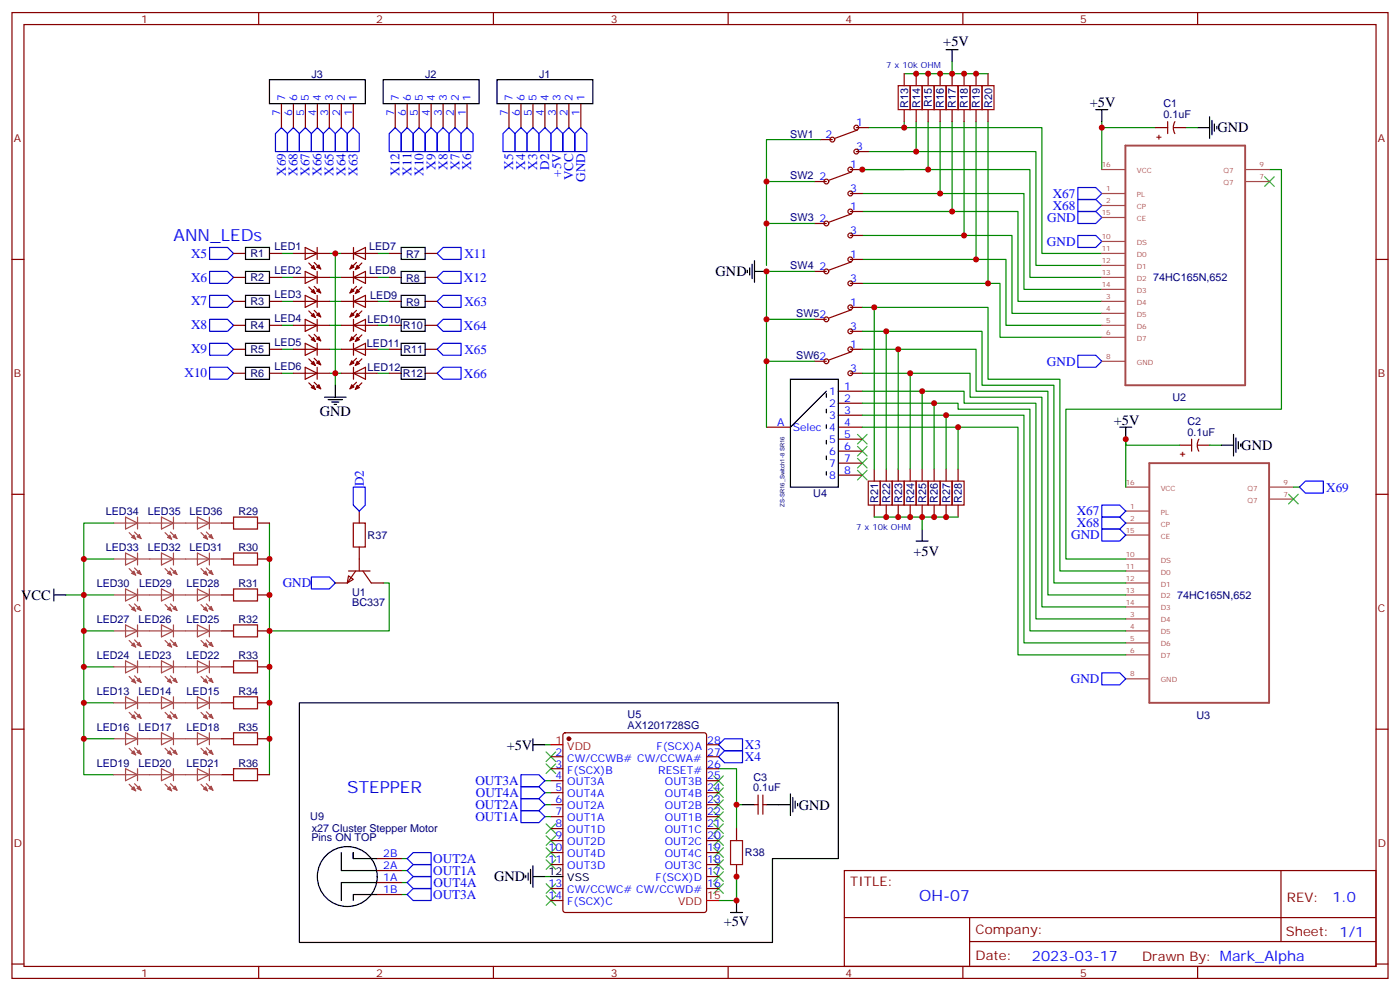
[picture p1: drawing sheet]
<svg xmlns="http://www.w3.org/2000/svg" width="412mm" height="292mm" viewBox="0 0 412 292" stroke-linecap="round" stroke-linejoin="round" font-family="sans-serif">
<g fill="none" stroke="#870000" stroke-width=".35">
<path d="M3.5 3.7h405.4v284.3h-405.4zM7.1 7.2h398.2v277.3h-398.2zM76.2 3.7v3.5M145.3 3.7v3.5M214.5 3.7v3.5M283.6 3.7v3.5M352.8 3.7v3.5M82.9 30.5v7.1M86.4 30.5v7.1M90 30.5v7.1M93.5 30.5v7.1M97 30.5v7.1"/>
<path d="M100.5 30.5v7.1M104.1 30.5v7.1M116.4 30.5v7.1M119.9 30.5v7.1M123.5 30.5v7.1M127 30.5v7.1M130.5 30.5v7.1M134.1 30.5v7.1M137.6 30.5v7.1M149.9 30.5v7.1M153.5 30.5v7.1M157 30.5v7.1"/>
<path d="M160.5 30.5v7.1M164 30.5v7.1M167.6 30.5v7.1M171.1 30.5v7.1M252.2 37.6h3.6M252.6 38.3l-6.7 2.4M266.3 21.7v3.5M266.3 32.3v3.5M269.9 21.7v3.5M269.9 32.3v3.5M273.4 21.7v3.5M273.4 32.3v3.5"/>
<path d="M276.9 21.7v3.5M276.9 32.3v3.5M280.5 21.7v3.5M280.5 32.3v3.5M284 21.7v3.5M284 32.3v3.5M287.5 21.7v3.5M287.5 32.3v3.5M291 21.7v3.5M291 32.3v3.5M340.4 37.6h3.6M344 35.8v3.5"/>
<path d="M345.7 37.6h3.5M346.1 35.8l-.5 1.8 .5 1.7M239.9 53.4h3.5M241.7 41.1h3.5M250.5 57h3.5M250.5 49.9h3.5M250.8 50.6l-6.7 2.5M252.2 44.6h3.6M3.5 76.4h3.6M68.8 74.6h3.5M79.4 74.6h3.5M86.4 74.6h7"/>
<path d="M89.9 72.8l3.5 1.8-3.5 1.8zM89.9 79.9l3.5 1.8-3.5 1.7zM91 77.4l1.9 2M92.5 77.3l2 1.9M93.4 72.8v3.6M93.4 79.9v3.5M93.5 74.6h3.5M100.5 74.6h3.5M104.1 74.6h7M104.1 72.8v3.6M104.1 79.9v3.5M104.1 74.6l3.6-1.8v3.6z"/>
<path d="M105 77.3l-1.9 1.9M106.6 77.4l-1.9 2M114.7 74.6h3.5M125.2 74.6h3.6M239.9 65.8h3.5M239.9 79.9h3.5M250.5 76.4h3.5M250.5 69.3h3.5M250.5 62.3h3.5M250.8 63l-6.7 2.4M250.8 77.1l-6.7 2.5M405.3 76.4h3.6"/>
<path d="M68.8 95.8h3.5M68.8 88.7h3.5M68.8 81.7h3.5M79.4 95.8h3.5M79.4 88.7h3.5M79.4 81.7h3.5M86.4 95.8h7M86.4 88.7h7M86.4 81.7h7M89.9 87l3.5 1.7-3.5 1.8zM89.9 94l3.5 1.8-3.5 1.7zM91 84.5l1.9 1.9"/>
<path d="M91 91.5l1.9 2M91 98.6l1.9 1.9M92.5 84.3l2 2M92.5 91.4l2 1.9M92.5 98.4l2 2M93.4 87v3.5M93.4 94v3.5M93.5 95.8h3.5M93.5 88.7h3.5M93.5 81.7h3.5M100.5 95.8h3.5M100.5 88.7h3.5"/>
<path d="M100.5 81.7h3.5M104.1 95.8h7M104.1 88.7h7M104.1 81.7h7M104.1 87v3.5M104.1 94v3.5M104.1 81.7l3.6-1.8v3.5zM104.1 88.7l3.6-1.7v3.5zM104.1 95.8l3.6-1.8v3.5zM105 98.4l-1.9 2M105 91.4l-1.9 1.9M105 84.3l-1.9 2"/>
<path d="M106.6 98.6l-1.9 1.9M106.6 91.5l-1.9 2M106.6 84.5l-1.9 1.9M114.7 95.8h3.5M114.7 88.7h3.5M114.7 81.7h3.5M125.2 95.8h3.6M125.2 88.7h3.6M125.2 81.7h3.6M239.9 94h3.5M250.5 83.4h3.5M250.5 97.5h3.5"/>
<path d="M250.5 90.5h3.5M250.8 91.2l-6.7 2.5M68.8 109.9h3.5M68.8 102.8h3.5M79.4 109.9h3.5M79.4 102.8h3.5M86.4 109.9h7M86.4 102.8h7M89.9 101.1l3.5 1.7-3.5 1.8zM89.9 108.1l3.5 1.8-3.5 1.8zM91 105.7l1.9 1.9M91 112.7l1.9 2"/>
<path d="M92.5 105.5l2 1.9M92.5 112.5l2 2M93.4 101.1v3.5M93.4 108.1v3.6M93.5 109.9h3.5M93.5 102.8h3.5M100.5 109.9h3.5M100.5 102.8h3.5M104.1 109.9h7M104.1 102.8h7M104.1 109.9l3.6-1.8v3.6zM104.1 101.1v3.5"/>
<path d="M104.1 108.1v3.6M104.1 102.8l3.6-1.7v3.5zM105 112.5l-1.9 2M105 105.5l-1.9 1.9M106.6 112.7l-1.9 2M106.6 105.7l-1.9 1.9M114.7 109.9h3.5M114.7 102.8h3.5M125.2 109.9h3.6M125.2 102.8h3.6M239.9 106.4h3.5M246.9 115.2h7.1"/>
<path d="M246.9 118.7h7.1M250.5 109.9h3.5M250.5 102.8h3.5M250.8 103.5l-6.7 2.5M225.8 125.8h7M246.9 122.2h7.1M246.9 125.8h7.1M246.9 129.3h7.1M246.9 132.8h7.1M246.9 136.3h7.1M246.9 139.9h7.1M257.5 138.1v3.5"/>
<path d="M261.1 138.1v3.5M264.6 138.1v3.5M268.1 138.1v3.5M271.6 138.1v3.5M275.2 138.1v3.5M278.7 138.1v3.5M282.2 138.1v3.5M347.5 131.1h3.5M351 129.3v3.5M352.8 131.1h3.5M353.2 129.3l-.5 1.8 .4 1.7M3.5 145.5h3.6"/>
<path d="M65.3 154h3.5M75.8 154h3.6M105.8 150.5v3.5M257.5 148.7v3.5M261.1 148.7v3.5M264.6 148.7v3.5M268.1 148.7v3.5M271.6 148.7v3.5M275.2 148.7v3.5M278.7 148.7v3.5M282.2 148.7v3.5M405.3 145.5h3.6"/>
<path d="M65.3 175.2h3.5M65.3 164.6h3.5M75.8 175.2h3.6M75.8 164.6h3.6M102.7 169.5l1.4 1.1-1.8 1zM102.7 168.1h6.3M104.8 168.1l-2.5 3.5h-3.5M105.8 161v7.1M106.9 168.1l2.5 3.5h3.5M65.3 196.3h3.5M65.3 185.7h3.5M75.8 196.3h3.6"/>
<path d="M75.8 185.7h3.6M3.5 214.7h3.6M65.3 217.5h3.5M65.3 206.9h3.5M75.8 217.5h3.6M75.8 206.9h3.6M166 215.9l.5-.2h40.9l.5 .2 .2 .5v51.5l-.2 .5-.5 .2h-40.9l-.5-.2-.2-.5v-51.5zM208.1 219.3h3.6M405.3 214.7h3.6M65.3 228.1h3.5M75.8 228.1h3.6M162.3 236.9h3.5"/>
<path d="M162.3 222.8h3.5M162.3 226.3h3.5M162.3 229.8h3.5M162.3 233.4h3.5M208.1 236.9h3.6M208.1 222.8h3.6M208.1 226.3h3.6M208.1 229.8h3.6M208.1 233.4h3.6M222.2 236.9h1.1M223.3 234.1v5.6M224.7 234.1v5.6"/>
<path d="M224.7 236.9h1.1M111.1 259.8h7.1M111.1 256.3h7.1M111.1 252.8h7.1M162.3 240.4h3.5M162.3 243.9h3.5M162.3 247.5h3.5M162.3 251h3.5M162.3 254.5h3.5M208.1 240.4h3.6M208.1 243.9h3.6M208.1 247.5h3.6"/>
<path d="M208.1 251h3.6M208.1 254.5h3.6M208.1 258.1h3.6M217 243.9v3.6M217 254.5v3.6M248.7 256.3h156.6v28.2h-156.6zM377.3 256.3v20.9M111.1 263.3h7.1M162.3 261.6h3.5M162.3 265.1h3.5M208.1 261.6h3.6M248.7 270.1h156.5"/>
<path d="M285.6 277.2h119.6M285.6 270.1v14.2M3.5 283.8h3.6M76.2 284.5v3.5M145.3 284.5v3.5M214.5 284.5v3.5M283.6 284.5v3.5M352.8 284.5v3.5M405.3 283.8h3.6"/>
<circle cx="252.2" cy="37.6" r=".71"/>
<circle cx="243.4" cy="53.4" r=".71"/>
<circle cx="245.2" cy="41.1" r=".71"/>
<circle cx="250.5" cy="49.9" r=".71"/>
<circle cx="250.5" cy="57" r=".71"/>
<circle cx="252.2" cy="44.6" r=".71"/>
<circle cx="243.4" cy="79.9" r=".71"/>
<circle cx="243.4" cy="65.8" r=".71"/>
<circle cx="250.5" cy="76.4" r=".71"/>
<circle cx="250.5" cy="62.3" r=".71"/>
<circle cx="250.5" cy="69.3" r=".71"/>
<circle cx="243.4" cy="94" r=".71"/>
<circle cx="250.5" cy="97.5" r=".71"/>
<circle cx="250.5" cy="90.5" r=".71"/>
<circle cx="250.5" cy="83.4" r=".71"/>
<circle cx="243.4" cy="106.4" r=".71"/>
<circle cx="250.5" cy="109.9" r=".71"/>
<circle cx="250.5" cy="102.8" r=".71"/>
</g>
<g fill="none" stroke="#00f" stroke-width=".35">
<path d="M82.9 37.6l1.8 1.7v5.3h-3.6v-5.3zM86.4 37.6l1.8 1.7v5.3h-3.5v-5.3zM90 37.6l1.7 1.7v5.3h-3.5v-5.3zM93.5 37.6l1.7 1.7v5.3h-3.5v-5.3zM97 37.6l1.8 1.7v5.3h-3.6v-5.3zM100.5 37.6l1.8 1.7v5.3h-3.5v-5.3zM104.1 37.6l1.7 1.7v5.3h-3.5v-5.3zM116.4 37.6l1.8 1.7v5.3h-3.5v-5.3zM119.9 37.6l1.8 1.7v5.3h-3.5v-5.3zM123.5 37.6l1.7 1.7v5.3h-3.5v-5.3zM127 37.6l1.8 1.7v5.3h-3.6v-5.3zM130.5 37.6l1.8 1.7v5.3h-3.5v-5.3z"/>
<path d="M134.1 37.6l1.7 1.7v5.3h-3.5v-5.3zM137.6 37.6l1.7 1.7v5.3h-3.5v-5.3zM149.9 37.6l1.8 1.7v5.3h-3.5v-5.3zM153.5 37.6l1.7 1.7v5.3h-3.5v-5.3zM157 37.6l1.7 1.7v5.3h-3.5v-5.3zM158.7 39.3l1.8-1.7 1.8 1.7v5.3h-3.6zM164 37.6l1.8 1.7v5.3h-3.5v-5.3zM167.6 37.6l1.7 1.7v5.3h-3.5v-5.3zM171.1 37.6l1.8 1.7v5.3h-3.6v-5.3zM317.5 55.2h5.3l1.8 1.8-1.8 1.7h-5.3zM317.5 58.7h5.3l1.8 1.8-1.8 1.8h-5.3zM61.7 79.9h5.3l1.8 1.8-1.8 1.7h-5.3z"/>
<path d="M61.7 72.8h5.3l1.8 1.8-1.8 1.8h-5.3zM128.8 74.6l1.7-1.8h5.3v3.6h-5.3zM317.5 62.3h5.3l1.8 1.7-1.8 1.8h-5.3zM317.5 69.3h5.3l1.8 1.8-1.8 1.7h-5.3zM61.7 94h5.3l1.8 1.8-1.8 1.7h-5.3zM61.7 87h5.3l1.8 1.7-1.8 1.8h-5.3zM128.8 81.7l1.7-1.8h5.3v3.5h-5.3zM128.8 95.8l1.7-1.8h5.3v3.5h-5.3zM130.5 87h5.3v3.5h-5.3l-1.7-1.8zM61.7 108.1h5.3l1.8 1.8-1.8 1.8h-5.3zM61.7 101.1h5.3l1.8 1.7-1.8 1.8h-5.3zM128.8 102.8l1.7-1.7h5.3v3.5h-5.3z"/>
<path d="M128.8 109.9l1.7-1.8h5.3v3.6h-5.3zM317.5 104.6h5.3l1.8 1.8-1.8 1.7h-5.3zM104.1 143.4h3.5v5.3l-1.8 1.8-1.7-1.8zM324.6 152.2h5.2l1.8 1.8-1.8 1.8h-5.2zM324.6 148.7h5.2l1.8 1.8-1.8 1.7h-5.2zM324.6 155.8h5.2l1.8 1.7-1.8 1.8h-5.2zM382.8 143.4l1.7-1.8h5.3v3.6h-5.3zM91.7 169.9h5.3l1.8 1.7-1.8 1.8h-5.3zM324.6 198.1h5.2l1.8 1.7-1.8 1.8h-5.2zM211.7 219.3l1.7-1.8h5.3v3.5h-5.3zM153.5 238.7h5.2l1.8 1.7-1.8 1.8h-5.2zM153.5 235.1h5.2l1.8 1.8-1.8 1.8h-5.2z"/>
<path d="M153.5 228.1h5.2l1.8 1.7-1.8 1.8h-5.2zM153.5 231.6h5.2l1.8 1.8-1.8 1.7h-5.2zM211.7 222.8l1.7-1.8h5.3v3.5h-5.3zM119.9 256.3l1.8-1.8h5.3v3.6h-5.3zM119.9 252.8l1.8-1.8h5.3v3.5h-5.3zM121.7 258.1h5.3v3.5h-5.3l-1.8-1.8zM119.9 263.3l1.8-1.7h5.3v3.5h-5.3z"/>
</g>
<g fill="none" stroke="#008700" stroke-width=".35">
<path d="M280.5 18.2v3.5M255.8 37.6h51.1v37h17.7M266.3 21.7h24.7M266.3 35.8v1.8M269.9 35.8v8.8M273.4 35.8v14.1M276.9 35.8v21.2M280.5 35.8v26.5M284 35.8v33.5M287.5 35.8v40.6M291 35.8v47.6M324.6 37.6h15.8"/>
<path d="M324.6 35.8v14.1M349.2 37.6h3.6M225.8 53.4h14.1M241.7 41.1h-15.9v37M254 57h47.6v28.2h23M255.8 44.6h49.4v33.5h19.4M266.3 49.9h-12.3h49.4v31.8h21.2M373.9 49.9h3.6v70.6h-63.5v44.1h17.6M82.9 74.6h3.5M97 74.6h3.5M98.8 74.6v38.8M111.1 74.6h3.6"/>
<path d="M225.8 65.8h14.1M239.9 79.9h-14.1v45.9M254 76.4h42.3v19.4h28.3M254 69.3h44.1v23h26.5M254 62.3h45.9v26.4h24.7M82.9 81.7h3.5M82.9 88.7h3.5M82.9 95.8h3.5M97 81.7h3.5M97 88.7h3.5M97 95.8h3.5M111.1 81.7h3.6"/>
<path d="M111.1 88.7h3.6M111.1 95.8h3.6M225.8 94h14.1M254 83.4h40.6v15.9h30M254 90.5h37v21.2h21.2v56.4h19.4M254 97.5h35.3v15.9h21.1v58.2h21.2M257.5 90.5v47.6M261.1 97.5v40.6M82.9 102.8h3.5M82.9 109.9h3.5M97 102.8h3.5M97 109.9h3.5"/>
<path d="M111.1 102.8h3.6M111.1 109.9h3.6M225.8 106.4h14.1M254 102.8h33.5v12.4h21.2v60h22.9M254 109.9h31.8v7h21.1v61.8h24.7M254 115.2h30v3.5h21.2v63.5h26.4M254 118.7h28.2v1.8h21.2v65.2h28.2M264.6 102.8v35.3M268.1 109.9v28.2M271.6 115.2v22.9M275.2 118.7v19.4M254 122.2h47.6v67.1h30"/>
<path d="M254 125.8h45.9v67h31.7M278.7 122.2v15.9M282.2 125.8v12.3M347.5 131.1h-15.9v-1.8v14.1M356.3 131.1h3.5M33.5 154h-8.8v10.6M79.4 154v31.7h35.3v-14.1h-1.8M257.5 152.2h24.7M271.6 152.2v3.6M381 143.4h1.8M19.4 175.2h14.1M33.5 164.6h-8.8v21.1h8.8"/>
<path d="M24.7 196.3v10.6h8.8M24.7 185.7v10.6h8.8M79.4 185.7v42.4M24.7 217.5v10.6h8.8M24.7 206.9v10.6h8.8M160.5 219.3h1.8M160.5 236.9h1.8M160.5 233.4h1.8M160.5 229.8h1.8M211.7 226.3h5.3v17.6M217 236.9h1.7M118.2 252.8h1.7"/>
<path d="M118.2 256.3h1.7M118.2 259.8h1.7M160.5 258.1h1.8M160.5 240.4h1.8M118.2 263.3h1.7M211.7 265.1h5.3v-7v7"/>
</g>
<g fill="none" stroke="#000" stroke-width=".35">
<path d="M278.7 14.6h3.5M280.5 14.6v3.6M79.4 23.5h28.2v7h-28.2zM112.9 23.5h28.2v7h-28.2zM146.4 23.5h28.2v7h-28.2zM322.8 32.3h3.5M324.6 32.3v3.5M352.8 37.6h3.5M356.3 34.4v6.3M357 35.5v4.2M357.7 36.5v2.1M358.4 37.2v.7"/>
<path d="M72.3 79.9h7.1v3.5h-7.1zM72.3 72.8h7.1v3.6h-7.1zM118.2 79.9h7v3.5h-7zM118.2 72.8h7v3.6h-7zM220.1 79.6v.7M220.8 78.8v2.2M221.5 77.8v4.2M222.2 79.9h3.6M222.2 76.7v6.4M72.3 94h7.1v3.5h-7.1zM72.3 87h7.1v3.5h-7.1zM118.2 94h7v3.5h-7z"/>
<path d="M118.2 87h7v3.5h-7zM72.3 108.1h7.1v3.6h-7.1zM72.3 101.1h7.1v3.5h-7.1zM95.6 116.9h6.4M96.7 117.7h4.2M97.7 118.4h2.1M98.4 119.1h.7M98.8 113.4v3.5M118.2 108.1h7v3.6h-7zM118.2 101.1h7v3.5h-7zM232.8 111.7h14.1v31.7h-14.1zM243.4 115.2l-10.6 10.6"/>
<path d="M329.8 125.8h3.6M331.6 125.8v3.5M359.8 131.1h3.6M363.4 127.9v6.3M364.1 128.9v4.3M364.8 130v2.1M365.5 130.7v.7M269.9 159.3h3.5M271.6 155.8v3.5M15.9 175.2h3.5M15.9 173.4v3.5M88.2 206.9h158.7v45.9h-19.4v24.7h-139.3z"/>
<path d="M157 219.3h3.5M157 217.5v3.5M218.7 236.9h3.5M225.8 236.9h7M232.8 233.7v6.4M233.5 234.8v4.2M234.2 235.8v2.1M234.9 236.5v.7M100.5 251v5.3h10.6M104.1 252.8v-1.8v1.8h7M111.1 259.8h-10.6v5.3M154.9 257.7v.7"/>
<path d="M155.6 257v2.1M156.3 255.9v4.3M157 254.9v6.3M157 258.1h3.5M162.3 258.1h3.5M111.1 263.3h-7v1.8M215.2 268.6h3.5M217 265.1v3.5"/>
<circle cx="102.3" cy="258.1" r="8.8"/>
</g>
<g fill="#870000" stroke="#870000" stroke-width=".29">
<path d="M105.2 113.4l.7 .7-1.2 .6z"/>
<path d="M103.6 113.2l.7 .7-1.2 .6z"/>
<path d="M105.2 106.4l.7 .7-1.2 .5z"/>
<path d="M103.6 106.2l.7 .7-1.2 .5z"/>
<path d="M105.2 99.3l.7 .7-1.2 .5z"/>
<path d="M103.6 99.1l.7 .7-1.2 .6z"/>
<path d="M105.2 92.3l.7 .7-1.2 .5z"/>
<path d="M103.6 92.1l.7 .7-1.2 .5z"/>
<path d="M105.2 85.2l.7 .7-1.2 .5z"/>
<path d="M103.6 85l.7 .7-1.2 .6z"/>
<path d="M105.2 78.1l.7 .7-1.2 .6z"/>
<path d="M103.6 78l.7 .7-1.2 .5z"/>
<path d="M91.7 78.8l.7-.7 .5 1.3z"/>
<path d="M93.3 78.7l.7-.7 .5 1.2z"/>
<path d="M91.7 85.9l.7-.7 .5 1.2z"/>
<path d="M93.3 85.7l.7-.7 .5 1.3z"/>
<path d="M91.7 93l.7-.7 .5 1.2z"/>
<path d="M94 92.1l.5 1.2-1.2-.5z"/>
<path d="M91.7 100l.7-.7 .5 1.2z"/>
<path d="M93.3 99.8l.7-.7 .5 1.3z"/>
<path d="M91.7 107.1l.7-.7 .5 1.2z"/>
<path d="M94 106.2l.5 1.2-1.2-.5z"/>
<path d="M91.7 114.1l.7-.7 .5 1.3z"/>
<path d="M93.3 113.9l.7-.7 .5 1.3z"/>
</g>
<g fill="none" stroke="#a10000" stroke-width=".35">
<path d="M264.6 25.2h3.5v7.1h-3.5zM268.1 25.2h3.5v7.1h-3.5zM271.6 25.2h3.6v7.1h-3.6zM275.2 25.2h3.5v7.1h-3.5zM278.7 25.2h3.5v7.1h-3.5zM282.2 25.2h3.6v7.1h-3.6zM285.8 25.2h3.5v7.1h-3.5zM289.3 25.2h3.5v7.1h-3.5zM68.8 152.2h7v3.6h-7zM104.1 154h3.5v7h-3.5zM255.8 141.6h3.5v7.1h-3.5zM259.3 141.6h3.5v7.1h-3.5z"/>
<path d="M262.8 141.6h3.5v7.1h-3.5zM266.3 141.6h3.6v7.1h-3.6zM269.9 141.6h3.5v7.1h-3.5zM273.4 141.6h3.5v7.1h-3.5zM276.9 141.6h3.6v7.1h-3.6zM280.5 141.6h3.5v7.1h-3.5zM68.8 173.4h7v3.5h-7zM68.8 162.8h7v3.5h-7zM68.8 194.6h7v3.5h-7zM68.8 184h7v3.5h-7zM68.8 215.7h7v3.6h-7zM68.8 205.1h7v3.6h-7z"/>
<path d="M68.8 226.3h7v3.5h-7zM215.2 247.5h3.5v7h-3.5z"/>
</g>
<g fill="none" stroke="#a64a4a" stroke-width=".35">
<path d="M324.6 49.9h6.9M324.6 57h6.9M367 49.9h6.9M367 53.4h6.9M324.6 60.5h6.9M324.6 64h6.9M324.6 71.1h6.9M324.6 74.6h6.9M324.6 78.1h6.9M324.6 81.7h6.9M324.6 85.2h6.9M324.6 88.7h6.9"/>
<path d="M324.6 92.3h6.9M324.6 95.8h6.9M324.6 99.3h6.9M324.6 106.4h6.9M33.5 154h7M37 152.2l3.5 1.8-3.5 1.8zM38 156.8l2 2M39.6 156.6l2 2M40.5 152.2v3.6M40.6 154h10.5M47.6 152.2l3.5 1.8-3.5 1.8zM48.6 156.8l2 2"/>
<path d="M50.2 156.6l2 2M51.1 152.2v3.6M51.2 154h10.5M58.2 152.2l3.5 1.8-3.5 1.8zM59.2 156.8l2 2M60.8 156.6l1.9 2M61.7 152.2v3.6M61.8 154h3.5M331.6 143.4h7M331.6 150.5h7M331.6 154h7M331.6 157.5h7"/>
<path d="M374.1 143.4h6.9M374.1 146.9h6.9M33.5 175.2h7M33.5 164.6h7M37 162.8l3.5 1.8-3.5 1.7zM37 173.4l3.5 1.8-3.5 1.7zM38 178l2 1.9M38 167.4l2 1.9M39.6 177.8l2 1.9M39.6 167.2l2 2M40.5 162.8v3.5M40.5 173.4v3.5"/>
<path d="M40.6 175.2h10.5M40.6 164.6h10.5M47.6 162.8l3.5 1.8-3.5 1.7zM47.6 173.4l3.5 1.8-3.5 1.7zM48.6 178l2 1.9M48.6 167.4l2 1.9M50.2 177.8l2 1.9M50.2 167.2l2 2M51.1 162.8v3.5M51.1 173.4v3.5M51.2 175.2h10.5M51.2 164.6h10.5"/>
<path d="M58.2 162.8l3.5 1.8-3.5 1.7zM58.2 173.4l3.5 1.8-3.5 1.7zM59.2 178l2 1.9M59.2 167.4l2 1.9M60.8 177.8l1.9 1.9M60.8 167.2l1.9 2M61.7 162.8v3.5M61.7 173.4v3.5M61.8 175.2h3.5M61.8 164.6h3.5M331.6 175.2h7M331.6 164.6h7"/>
<path d="M331.6 168.1h7M331.6 171.6h7M331.6 178.7h7M33.5 196.3h7M33.5 185.7h7M37 184l3.5 1.7-3.5 1.8zM37 194.6l3.5 1.7-3.5 1.8zM38 199.1l2 2M38 188.6l2 1.9M39.6 199l2 1.9M39.6 188.4l2 1.9M40.5 184v3.5"/>
<path d="M40.5 194.6v3.5M40.6 196.3h10.5M40.6 185.7h10.5M47.6 184l3.5 1.7-3.5 1.8zM47.6 194.6l3.5 1.7-3.5 1.8zM48.6 199.1l2 2M48.6 188.6l2 1.9M50.2 199l2 1.9M50.2 188.4l2 1.9M51.1 184v3.5M51.1 194.6v3.5M51.2 196.3h10.5"/>
<path d="M51.2 185.7h10.5M58.2 184l3.5 1.7-3.5 1.8zM58.2 194.6l3.5 1.7-3.5 1.8zM59.2 199.1l2 2M59.2 188.6l2 1.9M60.8 199l1.9 1.9M60.8 188.4l1.9 1.9M61.7 184v3.5M61.7 194.6v3.5M61.8 196.3h3.5M61.8 185.7h3.5M331.6 185.7h7"/>
<path d="M331.6 182.2h7M331.6 189.3h7M331.6 192.8h7M331.6 199.8h7M33.5 217.5h7M33.5 206.9h7M37 215.7l3.5 1.8-3.5 1.8zM37 205.1l3.5 1.8-3.5 1.8zM38 209.7l2 2M39.6 209.6l2 1.9M40.5 205.1v3.6M40.5 215.7v3.6"/>
<path d="M40.6 217.5h10.5M40.6 206.9h10.5M47.6 205.1l3.5 1.8-3.5 1.8zM47.6 215.7l3.5 1.8-3.5 1.8zM48.6 209.7l2 2M50.2 209.6l2 1.9M51.1 205.1v3.6M51.1 215.7v3.6M51.2 217.5h10.5M51.2 206.9h10.5M58.2 205.1l3.5 1.8-3.5 1.8zM58.2 215.7l3.5 1.8-3.5 1.8z"/>
<path d="M59.2 209.7l2 2M60.8 209.6l1.9 1.9M61.7 205.1v3.6M61.7 215.7v3.6M61.8 217.5h3.5M61.8 206.9h3.5M33.5 228.1h7M37 226.3l3.5 1.8-3.5 1.7zM38 220.3l2 1.9M38 230.9l2 1.9M39.6 220.1l2 2M39.6 230.7l2 2"/>
<path d="M40.5 226.3v3.5M40.6 228.1h10.5M47.6 226.3l3.5 1.8-3.5 1.7zM48.6 220.3l2 1.9M48.6 230.9l2 1.9M50.2 220.1l2 2M50.2 230.7l2 2M51.1 226.3v3.5M51.2 228.1h10.5M58.2 226.3l3.5 1.8-3.5 1.7zM59.2 230.9l2 1.9M59.2 220.3l2 1.9"/>
<path d="M60.8 230.7l1.9 2M60.8 220.1l1.9 2M61.7 226.3v3.5M61.8 228.1h3.5"/>
</g>
<g fill="#a64a4a" stroke="#a64a4a" stroke-width=".29">
<path d="M59.9 232.3l.7-.7 .6 1.2z"/>
<path d="M61.5 232.1l.7-.7 .5 1.3z"/>
<path d="M49.3 232.3l.7-.7 .6 1.2z"/>
<path d="M50.9 232.1l.7-.7 .6 1.3z"/>
<path d="M38.7 232.3l.8-.7 .5 1.2z"/>
<path d="M40.3 232.1l.7-.7 .6 1.3z"/>
<path d="M38.7 221.7l.8-.7 .5 1.2z"/>
<path d="M40.3 221.5l.7-.7 .6 1.3z"/>
<path d="M49.3 221.7l.7-.7 .6 1.2z"/>
<path d="M50.9 221.5l.7-.7 .6 1.3z"/>
<path d="M59.9 221.7l.7-.7 .6 1.2z"/>
<path d="M61.5 221.5l.7-.7 .5 1.3z"/>
<path d="M59.9 211.1l.7-.7 .6 1.3z"/>
<path d="M62.2 210.3l.5 1.2-1.2-.5z"/>
<path d="M49.3 211.1l.7-.7 .6 1.3z"/>
<path d="M50.9 211l.7-.7 .6 1.2z"/>
<path d="M38.7 211.1l.8-.7 .5 1.3z"/>
<path d="M41 210.3l.6 1.2-1.3-.5z"/>
<path d="M59.9 200.6l.7-.8 .6 1.3z"/>
<path d="M61.5 200.4l.7-.7 .5 1.2z"/>
<path d="M50 199.8l.6 1.3-1.3-.5z"/>
<path d="M50.9 200.4l.7-.7 .6 1.2z"/>
<path d="M39.5 199.8l.5 1.3-1.3-.5z"/>
<path d="M40.3 200.4l.7-.7 .6 1.2z"/>
<path d="M59.9 190l.7-.7 .6 1.2z"/>
<path d="M61.5 189.8l.7-.7 .5 1.2z"/>
<path d="M49.3 190l.7-.7 .6 1.2z"/>
<path d="M50.9 189.8l.7-.7 .6 1.2z"/>
<path d="M38.7 190l.8-.7 .5 1.2z"/>
<path d="M40.3 189.8l.7-.7 .6 1.2z"/>
<path d="M59.9 179.4l.7-.7 .6 1.2z"/>
<path d="M62.2 178.5l.5 1.2-1.2-.5z"/>
<path d="M49.3 179.4l.7-.7 .6 1.2z"/>
<path d="M50.9 179.2l.7-.7 .6 1.2z"/>
<path d="M38.7 179.4l.8-.7 .5 1.2z"/>
<path d="M41 178.5l.6 1.2-1.3-.5z"/>
<path d="M59.9 168.8l.7-.7 .6 1.2z"/>
<path d="M61.5 168.6l.7-.7 .5 1.3z"/>
<path d="M50 168.1l.6 1.2-1.3-.5z"/>
<path d="M50.9 168.6l.7-.7 .6 1.3z"/>
<path d="M39.5 168.1l.5 1.2-1.3-.5z"/>
<path d="M40.3 168.6l.7-.7 .6 1.3z"/>
<path d="M38.7 158.2l.8-.7 .5 1.3z"/>
<path d="M41 157.3l.6 1.3-1.3-.6z"/>
<path d="M49.3 158.2l.7-.7 .6 1.3z"/>
<path d="M51.6 157.3l.6 1.3-1.3-.6z"/>
<path d="M59.9 158.2l.7-.7 .6 1.3z"/>
<path d="M62.2 157.3l.5 1.3-1.2-.6z"/>
</g>
<g fill="none" stroke="#3c3" stroke-width=".35">
<path d="M372.5 52l2.9 2.9M375.4 52l-2.9 2.9M252.6 138.5l2.8 2.8M252.6 134.9l2.8 2.9M252.6 131.4l2.8 2.8M252.6 127.9l2.8 2.8M255.4 138.5l-2.8 2.8M255.4 134.9l-2.8 2.9M255.4 131.4l-2.8 2.8M255.4 127.9l-2.8 2.8M379.6 145.5l2.8 2.8M382.4 145.5l-2.8 2.8"/>
<path d="M160.9 224.9l2.8 2.8M160.9 221.4l2.8 2.8M163.7 224.9l-2.8 2.8M163.7 221.4l-2.8 2.8M210.3 228.4l2.8 2.8M210.3 232l2.8 2.8M210.3 235.5l2.8 2.8M210.3 239l2.8 2.8M213.1 228.4l-2.8 2.8M213.1 232l-2.8 2.8M213.1 235.5l-2.8 2.8M213.1 239l-2.8 2.8"/>
<path d="M160.9 253.1l2.8 2.8M160.9 249.6l2.8 2.8M160.9 246.1l2.8 2.8M160.9 242.5l2.8 2.9M163.7 253.1l-2.8 2.8M163.7 249.6l-2.8 2.8M163.7 246.1l-2.8 2.8M163.7 242.5l-2.8 2.9M210.3 242.5l2.8 2.9M210.3 246.1l2.8 2.8M210.3 249.6l2.8 2.8M210.3 253.1l2.8 2.8"/>
<path d="M210.3 256.6l2.8 2.9M213.1 242.5l-2.8 2.9M213.1 246.1l-2.8 2.8M213.1 249.6l-2.8 2.8M213.1 253.1l-2.8 2.8M213.1 256.6l-2.8 2.9M160.9 263.7l2.8 2.8M160.9 260.2l2.8 2.8M163.7 263.7l-2.8 2.8M163.7 260.2l-2.8 2.8M210.3 260.2l2.8 2.8M213.1 260.2l-2.8 2.8"/>
</g>
<path d="M243.4 139.9v-24.7" fill="none" stroke="#000" stroke-width=".35" stroke-dasharray="1.1 3.5"/>
<path d="M331.5 42.9h35.3v70.5h-35.3zM338.6 136.3h35.2v70.6h-35.2z" fill="none" stroke="#a64a4a" stroke-width=".56"/>
<circle cx="167.6" cy="217.5" r=".53" fill="#870000" stroke="#870000" stroke-width=".35"/>
<path d="M162.3 219.3h3.5M208.1 265.1h3.6" fill="none" stroke="#f00" stroke-width=".35"/>
<g fill="#c00">
<circle cx="98.8" cy="74.6" r=".88"/>
<circle cx="98.8" cy="109.9" r=".88"/>
<circle cx="324.6" cy="37.6" r=".88"/>
<circle cx="24.7" cy="217.5" r=".88"/>
<circle cx="79.4" cy="217.5" r=".88"/>
<circle cx="24.7" cy="206.9" r=".88"/>
<circle cx="79.4" cy="206.9" r=".88"/>
<circle cx="287.5" cy="21.7" r=".88"/>
<circle cx="24.7" cy="196.3" r=".88"/>
<circle cx="24.7" cy="185.7" r=".88"/>
<circle cx="79.4" cy="196.3" r=".88"/>
<circle cx="280.5" cy="21.7" r=".88"/>
<circle cx="269.9" cy="21.7" r=".88"/>
<circle cx="273.4" cy="21.7" r=".88"/>
<circle cx="276.9" cy="21.7" r=".88"/>
<circle cx="284" cy="21.7" r=".88"/>
<circle cx="24.7" cy="175.2" r=".88"/>
<circle cx="79.4" cy="185.7" r=".88"/>
<circle cx="79.4" cy="175.2" r=".88"/>
<circle cx="254" cy="49.9" r=".88"/>
<circle cx="291" cy="83.4" r=".88"/>
<circle cx="287.5" cy="76.4" r=".88"/>
<circle cx="284" cy="69.3" r=".88"/>
<circle cx="280.5" cy="62.3" r=".88"/>
<circle cx="276.9" cy="57" r=".88"/>
<circle cx="273.4" cy="49.9" r=".88"/>
<circle cx="269.9" cy="44.6" r=".88"/>
<circle cx="266.3" cy="37.6" r=".88"/>
<circle cx="225.8" cy="79.9" r=".88"/>
<circle cx="225.8" cy="94" r=".88"/>
<circle cx="225.8" cy="106.4" r=".88"/>
<circle cx="225.8" cy="53.4" r=".88"/>
<circle cx="225.8" cy="65.8" r=".88"/>
<circle cx="275.2" cy="152.2" r=".88"/>
<circle cx="268.1" cy="152.2" r=".88"/>
<circle cx="264.6" cy="152.2" r=".88"/>
<circle cx="261.1" cy="152.2" r=".88"/>
<circle cx="271.6" cy="152.2" r=".88"/>
<circle cx="278.7" cy="152.2" r=".88"/>
<circle cx="257.5" cy="90.5" r=".88"/>
<circle cx="261.1" cy="97.5" r=".88"/>
<circle cx="264.6" cy="102.8" r=".88"/>
<circle cx="268.1" cy="109.9" r=".88"/>
<circle cx="271.6" cy="115.2" r=".88"/>
<circle cx="275.2" cy="118.7" r=".88"/>
<circle cx="278.7" cy="122.2" r=".88"/>
<circle cx="331.6" cy="129.3" r=".88"/>
<circle cx="282.2" cy="125.8" r=".88"/>
<circle cx="217" cy="258.1" r=".88"/>
<circle cx="217" cy="265.1" r=".88"/>
<circle cx="217" cy="236.9" r=".88"/>
<circle cx="79.4" cy="164.6" r=".88"/>
<circle cx="24.7" cy="164.6" r=".88"/>
</g>
<g font-size="4.9" fill="#00f">
<text x="51.2" y="71.1">ANN_LEDs</text>
<text x="102.3" y="233.4">STEPPER</text>
</g>
<text font-size="4.6" fill="#00f" x="270.8" y="265.3">OH-07</text>
<g font-size="4.2">
<text x="277.9" y="13.5">+5V</text>
<text x="321" y="31.6">+5V</text>
<text x="358.6" y="39">GND</text>
<text x="210.8" y="81.3">GND</text>
<text x="94.2" y="122.6">GND</text>
<text x="328.1" y="125.1">+5V</text>
<text x="365.7" y="132.5">GND</text>
<text x="269.1" y="163.6">+5V</text>
<text x="6.2" y="176.6">VCC</text>
<text x="149.2" y="220.7">+5V</text>
<text x="235.3" y="238.3">GND</text>
<text x="145.5" y="259.5">GND</text>
<text x="213.2" y="272.6">+5V</text>
</g>
<g font-size="4.2" fill="#00f">
<text x="392.5" y="265.6">1.0</text>
<text x="304" y="282.9">2023-03-17</text>
</g>
<g font-size="3.9" fill="#00f">
<text x="84.2" y="51.8" transform="rotate(-90 84.2 51.8)">X69</text>
<text x="87.7" y="51.8" transform="rotate(-90 87.7 51.8)">X68</text>
<text x="91.2" y="51.8" transform="rotate(-90 91.2 51.8)">X67</text>
<text x="94.7" y="51.8" transform="rotate(-90 94.7 51.8)">X66</text>
<text x="98.3" y="51.8" transform="rotate(-90 98.3 51.8)">X65</text>
<text x="101.8" y="51.8" transform="rotate(-90 101.8 51.8)">X64</text>
<text x="105.3" y="51.8" transform="rotate(-90 105.3 51.8)">X63</text>
<text x="117.7" y="51.8" transform="rotate(-90 117.7 51.8)">X12</text>
<text x="121.2" y="51.7" transform="rotate(-90 121.2 51.7)">X11</text>
<text x="124.7" y="51.8" transform="rotate(-90 124.7 51.8)">X10</text>
<text x="128.3" y="49.9" transform="rotate(-90 128.3 49.9)">X9</text>
<text x="131.8" y="49.9" transform="rotate(-90 131.8 49.9)">X8</text>
<text x="135.3" y="49.9" transform="rotate(-90 135.3 49.9)">X7</text>
<text x="138.8" y="49.9" transform="rotate(-90 138.8 49.9)">X6</text>
<text x="151.2" y="49.9" transform="rotate(-90 151.2 49.9)">X5</text>
<text x="154.7" y="49.9" transform="rotate(-90 154.7 49.9)">X4</text>
<text x="158.2" y="49.9" transform="rotate(-90 158.2 49.9)">X3</text>
<text x="161.8" y="49.9" transform="rotate(-90 161.8 49.9)">D2</text>
<text x="165.3" y="52.1" transform="rotate(-90 165.3 52.1)">+5V</text>
<text x="168.8" y="53.1" transform="rotate(-90 168.8 53.1)">VCC</text>
<text x="172.4" y="53.5" transform="rotate(-90 172.4 53.5)">GND</text>
<text x="310.1" y="58.2">X67</text>
<text x="308.5" y="65.3">GND</text>
<text x="310.1" y="61.7">X68</text>
<text x="56.3" y="75.9">X5</text>
<text x="136.8" y="75.9">X11</text>
<text x="308.4" y="72.3">GND</text>
<text x="56.3" y="82.9">X6</text>
<text x="136.7" y="83">X12</text>
<text x="56.3" y="89.9">X7</text>
<text x="136.8" y="90">X63</text>
<text x="56.3" y="97">X8</text>
<text x="136.7" y="97.1">X64</text>
<text x="56.3" y="104">X9</text>
<text x="136.8" y="104.2">X65</text>
<text x="308.4" y="107.6">GND</text>
<text x="54.4" y="111.1">X10</text>
<text x="136.7" y="111.2">X66</text>
<text x="107.1" y="143.1" transform="rotate(-90 107.1 143.1)">D2</text>
<text x="390.7" y="144.7">X69</text>
<text x="317.2" y="155.2">X68</text>
<text x="317.2" y="151.7">X67</text>
<text x="315.5" y="158.8">GND</text>
<text x="83.3" y="172.8">GND</text>
<text x="315.5" y="201.1">GND</text>
<text x="219.4" y="220.5">X3</text>
<text x="219.4" y="224">X4</text>
<text x="140.1" y="231.1">OUT3A</text>
<text x="140.1" y="238.1">OUT2A</text>
<text x="140.2" y="234.6">OUT4A</text>
<text x="140.1" y="241.7">OUT1A</text>
<text x="127.6" y="257.5">OUT1A</text>
<text x="127.6" y="254">OUT2A</text>
<text x="127.7" y="261.2">OUT4A</text>
<text x="127.6" y="264.5">OUT3A</text>
</g>
<g font-size="3.9" fill="#800">
<text x="250.5" y="260.9">TITLE:</text>
<text x="379.1" y="265.6">REV:</text>
<text x="287.4" y="275.1">Company:</text>
<text x="378.7" y="275.7">Sheet: 1/1</text>
<text x="287.4" y="282.8">Date:</text>
<text x="336.4" y="282.8">Drawn By: Mark_Alpha</text>
</g>
<g font-size="3.2" fill="#800">
<text x="41.6" y="6.7">1</text>
<text x="110.8" y="6.7">2</text>
<text x="179.9" y="6.7">3</text>
<text x="249.1" y="6.7">4</text>
<text x="318.2" y="6.7">5</text>
<text x="4.1" y="41.8">A</text>
<text x="340.4" y="41.1">+</text>
<text x="405.9" y="41.8">A</text>
<text x="4.1" y="110.9">B</text>
<text x="405.9" y="110.9">B</text>
<text x="347.5" y="134.6">+</text>
<text x="4.1" y="180.1">C</text>
<text x="405.9" y="180.1">C</text>
<text x="4.1" y="249.2">D</text>
<text x="405.9" y="249.2">D</text>
<text x="41.6" y="287.5">1</text>
<text x="110.8" y="287.5">2</text>
<text x="179.9" y="287.5">3</text>
<text x="249.1" y="287.5">4</text>
<text x="318.2" y="287.5">5</text>
</g>
<g font-size="3.2" fill="#000080">
<text x="91.8" y="22.9">J3</text>
<text x="125.3" y="22.9">J2</text>
<text x="158.8" y="22.9">J1</text>
<text x="267.5" y="31.8" transform="rotate(-90 267.5 31.8)">R13</text>
<text x="271" y="31.8" transform="rotate(-90 271 31.8)">R14</text>
<text x="274.5" y="31.6" transform="rotate(-90 274.5 31.6)">R15</text>
<text x="278.1" y="31.8" transform="rotate(-90 278.1 31.8)">R16</text>
<text x="281.6" y="31.8" transform="rotate(-90 281.6 31.8)">R17</text>
<text x="285.1" y="31.7" transform="rotate(-90 285.1 31.7)">R18</text>
<text x="288.6" y="31.8" transform="rotate(-90 288.6 31.8)">R19</text>
<text x="292.2" y="31.8" transform="rotate(-90 292.2 31.8)">R20</text>
<text x="342.7" y="34.7">0.1uF</text>
<text x="342.7" y="31.6">C1</text>
<text x="232.8" y="40.5">SW1</text>
<text x="232.8" y="52.8">SW2</text>
<text x="232.8" y="65.2">SW3</text>
<text x="73.7" y="75.8">R1</text>
<text x="80.9" y="73.6">LED1</text>
<text x="108.7" y="73.6">LED7</text>
<text x="119.6" y="75.9">R7</text>
<text x="73.7" y="82.8">R2</text>
<text x="80.9" y="80.7">LED2</text>
<text x="108.7" y="80.7">LED8</text>
<text x="119.6" y="83">R8</text>
<text x="232.8" y="79.3">SW4</text>
<text x="339.7" y="82.8">74HC165N,652</text>
<text x="73.7" y="89.9">R3</text>
<text x="80.9" y="87.7">LED3</text>
<text x="109.1" y="88.1">LED9</text>
<text x="80.9" y="94.8">LED4</text>
<text x="108.2" y="95.1">LED10</text>
<text x="119.6" y="90">R9</text>
<text x="234.6" y="93.4">SW52</text>
<text x="73.7" y="97">R4</text>
<text x="80.9" y="101.9">LED5</text>
<text x="118.7" y="96.9">R10</text>
<text x="73.7" y="104">R5</text>
<text x="108.1" y="102.2">LED11</text>
<text x="118.8" y="104">R11</text>
<text x="234.6" y="105.8">SW62</text>
<text x="73.7" y="111.1">R6</text>
<text x="80.9" y="108.9">LED6</text>
<text x="108.2" y="109.3">LED12</text>
<text x="118.7" y="111.1">R12</text>
<text x="345.4" y="118.1">U2</text>
<text x="349.8" y="125.1">C2</text>
<text x="349.8" y="128.2">0.1uF</text>
<text x="239.6" y="146.3">U4</text>
<text x="258.7" y="148" transform="rotate(-90 258.7 148)">R21</text>
<text x="262.2" y="148" transform="rotate(-90 262.2 148)">R22</text>
<text x="265.7" y="148" transform="rotate(-90 265.7 148)">R23</text>
<text x="269.2" y="148" transform="rotate(-90 269.2 148)">R24</text>
<text x="272.8" y="148" transform="rotate(-90 272.8 148)">R25</text>
<text x="276.3" y="148" transform="rotate(-90 276.3 148)">R26</text>
<text x="279.9" y="148" transform="rotate(-90 279.9 148)">R27</text>
<text x="283.3" y="148" transform="rotate(-90 283.3 148)">R28</text>
<text x="31.2" y="151.6">LED34</text>
<text x="43.5" y="151.6">LED35</text>
<text x="55.9" y="151.6">LED36</text>
<text x="70.2" y="151.6">R29</text>
<text x="108.3" y="158.7">R37</text>
<text x="31.2" y="162.2">LED33</text>
<text x="43.5" y="162.2">LED32</text>
<text x="55.9" y="162.2">LED31</text>
<text x="70.2" y="162.2">R30</text>
<text x="28.5" y="172.8">LED30</text>
<text x="41" y="172.8">LED29</text>
<text x="54.9" y="172.8">LED28</text>
<text x="70.2" y="172.8">R31</text>
<text x="103.7" y="178.5">BC337</text>
<text x="103.7" y="175.3">U1</text>
<text x="346.7" y="176.3">74HC165N,652</text>
<text x="28.5" y="183.4">LED27</text>
<text x="40.8" y="183.4">LED26</text>
<text x="54.9" y="183.4">LED25</text>
<text x="70.2" y="183.4">R32</text>
<text x="28.5" y="194">LED24</text>
<text x="40.8" y="194">LED23</text>
<text x="54.9" y="194">LED22</text>
<text x="70.2" y="194">R33</text>
<text x="28.5" y="204.6">LED13</text>
<text x="40.8" y="204.6">LED14</text>
<text x="54.9" y="204.6">LED15</text>
<text x="70.2" y="204.6">R34</text>
<text x="28.5" y="215.1">LED16</text>
<text x="40.8" y="215.1">LED17</text>
<text x="54.9" y="215.1">LED18</text>
<text x="70.2" y="215.1">R35</text>
<text x="184.9" y="214.6">AX1201728SG</text>
<text x="184.9" y="211.3">U5</text>
<text x="352.4" y="211.6">U3</text>
<text x="28.5" y="225.7">LED19</text>
<text x="40.8" y="225.7">LED20</text>
<text x="54.9" y="225.7">LED21</text>
<text x="70.2" y="225.7">R36</text>
<text x="221.9" y="233">0.1uF</text>
<text x="221.9" y="229.9">C3</text>
<text x="91.4" y="241.5">U9</text>
<text x="91.9" y="245.1">x27 Cluster Stepper Motor</text>
<text x="91.7" y="247.5">Pins ON TOP</text>
<text x="219.4" y="252.1">R38</text>
</g>
<g font-size="3.2" fill="#00f">
<text x="84" y="29.8" transform="rotate(-90 84 29.8)">7</text>
<text x="87.5" y="29.8" transform="rotate(-90 87.5 29.8)">6</text>
<text x="91" y="29.8" transform="rotate(-90 91 29.8)">5</text>
<text x="94.5" y="29.8" transform="rotate(-90 94.5 29.8)">4</text>
<text x="98.1" y="29.8" transform="rotate(-90 98.1 29.8)">3</text>
<text x="101.6" y="29.8" transform="rotate(-90 101.6 29.8)">2</text>
<text x="105.1" y="29.8" transform="rotate(-90 105.1 29.8)">1</text>
<text x="117.5" y="29.8" transform="rotate(-90 117.5 29.8)">7</text>
<text x="121" y="29.8" transform="rotate(-90 121 29.8)">6</text>
<text x="124.5" y="29.8" transform="rotate(-90 124.5 29.8)">5</text>
<text x="128.1" y="29.8" transform="rotate(-90 128.1 29.8)">4</text>
<text x="131.6" y="29.8" transform="rotate(-90 131.6 29.8)">3</text>
<text x="135.1" y="29.8" transform="rotate(-90 135.1 29.8)">2</text>
<text x="138.6" y="29.8" transform="rotate(-90 138.6 29.8)">1</text>
<text x="151" y="29.8" transform="rotate(-90 151 29.8)">7</text>
<text x="154.5" y="29.8" transform="rotate(-90 154.5 29.8)">6</text>
<text x="158" y="29.8" transform="rotate(-90 158 29.8)">5</text>
<text x="161.6" y="29.8" transform="rotate(-90 161.6 29.8)">4</text>
<text x="165.1" y="29.8" transform="rotate(-90 165.1 29.8)">3</text>
<text x="168.6" y="29.8" transform="rotate(-90 168.6 29.8)">2</text>
<text x="172.2" y="29.8" transform="rotate(-90 172.2 29.8)">1</text>
<text x="82.5" y="34.3" transform="rotate(-90 82.5 34.3)">7</text>
<text x="86.1" y="34.3" transform="rotate(-90 86.1 34.3)">6</text>
<text x="89.6" y="34.3" transform="rotate(-90 89.6 34.3)">5</text>
<text x="93.1" y="34.3" transform="rotate(-90 93.1 34.3)">4</text>
<text x="96.7" y="34.3" transform="rotate(-90 96.7 34.3)">3</text>
<text x="100.2" y="34.3" transform="rotate(-90 100.2 34.3)">2</text>
<text x="103.7" y="34.3" transform="rotate(-90 103.7 34.3)">1</text>
<text x="116.1" y="34.3" transform="rotate(-90 116.1 34.3)">7</text>
<text x="119.6" y="34.3" transform="rotate(-90 119.6 34.3)">6</text>
<text x="123.1" y="34.3" transform="rotate(-90 123.1 34.3)">5</text>
<text x="126.6" y="34.3" transform="rotate(-90 126.6 34.3)">4</text>
<text x="130.2" y="34.3" transform="rotate(-90 130.2 34.3)">3</text>
<text x="133.7" y="34.3" transform="rotate(-90 133.7 34.3)">2</text>
<text x="137.2" y="34.3" transform="rotate(-90 137.2 34.3)">1</text>
<text x="149.6" y="34.3" transform="rotate(-90 149.6 34.3)">7</text>
<text x="153.1" y="34.3" transform="rotate(-90 153.1 34.3)">6</text>
<text x="156.6" y="34.3" transform="rotate(-90 156.6 34.3)">5</text>
<text x="160.2" y="34.3" transform="rotate(-90 160.2 34.3)">4</text>
<text x="163.7" y="34.3" transform="rotate(-90 163.7 34.3)">3</text>
<text x="167.2" y="34.3" transform="rotate(-90 167.2 34.3)">2</text>
<text x="170.7" y="34.3" transform="rotate(-90 170.7 34.3)">1</text>
<text x="243.2" y="40.7">2</text>
<text x="252.2" y="37.2">1</text>
<text x="252.2" y="44.3">3</text>
<text x="241.4" y="53.1">2</text>
<text x="250.5" y="49.6">1</text>
<text x="250.5" y="56.6">3</text>
<text x="241.4" y="65.4">2</text>
<text x="250.5" y="61.9">1</text>
<text x="250.5" y="69">3</text>
<text x="250.5" y="76">1</text>
<text x="241.4" y="79.6">2</text>
<text x="250.5" y="83.1">3</text>
<text x="250.5" y="90.1">1</text>
<text x="250.5" y="97.2">3</text>
<text x="250.5" y="102.5">1</text>
<text x="250.5" y="109.5">3</text>
<text x="244.2" y="116.2">1</text>
<text x="244.2" y="119.8">2</text>
<text x="248.7" y="114.8">1</text>
<text x="248.7" y="118.4">2</text>
<text x="228.9" y="125.4">A</text>
<text x="244.2" y="123.3">3</text>
<text x="248.7" y="121.9">3</text>
<text x="248.7" y="125.4">4</text>
<text x="233.5" y="126.8">Selec</text>
<text x="244.2" y="126.8">4</text>
<text x="244.2" y="130.4">5</text>
<text x="248.7" y="128.9">5</text>
<text x="244.2" y="133.9">6</text>
<text x="244.2" y="137.4">7</text>
<text x="248.7" y="132.5">6</text>
<text x="248.7" y="136">7</text>
<text x="244.2" y="140.9">8</text>
<text x="248.7" y="139.5">8</text>
<text x="193.4" y="220.7">F(SCX)A</text>
<text x="208.3" y="218.9">28</text>
<text x="163.6" y="222.4">2</text>
<text x="163.6" y="226">3</text>
<text x="167.1" y="224.2">CW/CCWB# CW/CCWA#</text>
<text x="167.1" y="227.7">F(SCX)B</text>
<text x="193.9" y="227.7">RESET#</text>
<text x="208.3" y="226">26</text>
<text x="208.3" y="222.4">27</text>
<text x="163.6" y="229.5">4</text>
<text x="163.6" y="233">5</text>
<text x="167.1" y="231.2">OUT3A</text>
<text x="195.9" y="231.2">OUT3B</text>
<text x="208.3" y="233">24</text>
<text x="208.3" y="229.5">25</text>
<text x="163.6" y="236.5">6</text>
<text x="167.1" y="234.8">OUT4A</text>
<text x="167.1" y="238.3">OUT2A</text>
<text x="195.9" y="238.3">OUT2B</text>
<text x="195.9" y="234.8">OUT4B</text>
<text x="208.3" y="236.5">23</text>
<text x="163.6" y="240.1">7</text>
<text x="163.6" y="243.6">8</text>
<text x="167.1" y="241.8">OUT1A</text>
<text x="167.1" y="245.4">OUT1D</text>
<text x="195.8" y="245.4">OUT1C</text>
<text x="195.9" y="241.8">OUT1B</text>
<text x="208.3" y="243.6">21</text>
<text x="208.3" y="240.1">22</text>
<text x="161.6" y="250.6">10</text>
<text x="163.6" y="247.1">9</text>
<text x="167.1" y="248.9">OUT2D</text>
<text x="195.8" y="248.9">OUT2C</text>
<text x="208.3" y="250.6">19</text>
<text x="208.3" y="247.1">20</text>
<text x="112.9" y="255.9">2A</text>
<text x="112.9" y="252.4">2B</text>
<text x="161.6" y="254.2">11</text>
<text x="167.1" y="252.4">OUT4D</text>
<text x="167.1" y="255.9">OUT3D</text>
<text x="195.8" y="255.9">OUT3C</text>
<text x="195.8" y="252.4">OUT4C</text>
<text x="208.3" y="257.7">17</text>
<text x="208.3" y="254.2">18</text>
<text x="112.9" y="263">1B</text>
<text x="112.9" y="259.5">1A</text>
<text x="161.6" y="261.2">13</text>
<text x="167.1" y="263">CW/CCWC# CW/CCWD#</text>
<text x="193.1" y="259.5">F(SCX)D</text>
<text x="208.3" y="261.2">16</text>
<text x="161.6" y="264.8">14</text>
<text x="167.1" y="266.5">F(SCX)C</text>
</g>
<g font-size="3.2" fill="#f00">
<text x="163.6" y="218.9">1</text>
<text x="167.1" y="220.7">VDD</text>
<text x="199.8" y="266.5">VDD</text>
<text x="208.3" y="264.8">15</text>
</g>
<g font-size="3.2">
<text x="161.6" y="257.7">12</text>
<text x="167.1" y="259.5">VSS</text>
</g>
<g font-size="2.5" fill="#009">
<text x="261.1" y="19.9">7 x 10k OHM</text>
<text x="252.2" y="155.9">7 x 10k OHM</text>
</g>
<g font-size="2.1" fill="#a54b4b">
<text x="324.5" y="49.2">16</text>
<text x="334.9" y="51">VCC</text>
<text x="360.4" y="51">Q7</text>
<text x="371.1" y="49.2">9</text>
<text x="371.1" y="52.8">7</text>
<text x="325.9" y="56.3">1</text>
<text x="325.9" y="59.8">2</text>
<text x="334.9" y="58">PL</text>
<text x="360.4" y="54.5">Q7</text>
<text x="324.5" y="63.3">15</text>
<text x="334.9" y="61.5">CP</text>
<text x="334.9" y="65.1">CE</text>
<text x="324.5" y="70.4">10</text>
<text x="324.5" y="73.9">11</text>
<text x="324.5" y="77.4">12</text>
<text x="334.9" y="72.1">DS</text>
<text x="334.9" y="75.7">D0</text>
<text x="324.5" y="81">13</text>
<text x="334.9" y="79.2">D1</text>
<text x="334.9" y="82.7">D2</text>
<text x="324.5" y="84.5">14</text>
<text x="325.9" y="88">3</text>
<text x="334.9" y="86.2">D3</text>
<text x="334.9" y="89.8">D4</text>
<text x="325.9" y="91.6">4</text>
<text x="325.9" y="95.1">5</text>
<text x="334.9" y="93.3">D5</text>
<text x="325.9" y="98.6">6</text>
<text x="334.9" y="96.8">D6</text>
<text x="334.9" y="100.3">D7</text>
<text x="325.9" y="105.7">8</text>
<text x="334.9" y="107.4">GND</text>
<text x="331.6" y="142.7">16</text>
<text x="378.1" y="142.7">9</text>
<text x="332.9" y="149.8">1</text>
<text x="341.9" y="144.4">VCC</text>
<text x="367.5" y="144.4">Q7</text>
<text x="367.5" y="148">Q7</text>
<text x="378.1" y="146.2">7</text>
<text x="332.9" y="153.3">2</text>
<text x="341.9" y="151.5">PL</text>
<text x="341.9" y="155">CP</text>
<text x="331.6" y="156.8">15</text>
<text x="341.9" y="158.6">CE</text>
<text x="331.6" y="163.9">10</text>
<text x="331.6" y="167.4">11</text>
<text x="341.9" y="165.6">DS</text>
<text x="331.6" y="170.9">12</text>
<text x="341.9" y="169.1">D0</text>
<text x="341.9" y="172.7">D1</text>
<text x="331.6" y="174.5">13</text>
<text x="331.6" y="178">14</text>
<text x="341.9" y="176.2">D2</text>
<text x="341.9" y="179.7">D3</text>
<text x="332.9" y="181.5">3</text>
<text x="332.9" y="185">4</text>
<text x="341.9" y="183.3">D4</text>
<text x="332.9" y="188.6">5</text>
<text x="341.9" y="186.8">D5</text>
<text x="341.9" y="190.3">D6</text>
<text x="332.9" y="192.1">6</text>
<text x="341.9" y="193.8">D7</text>
<text x="332.9" y="199.2">8</text>
<text x="341.9" y="200.9">GND</text>
</g>
<text font-size="1.8" fill="#000080" x="231.1" y="149.3" transform="rotate(-90 231.1 149.3)">ZS-SR16_Switch1-8 SR16</text>
</svg>
